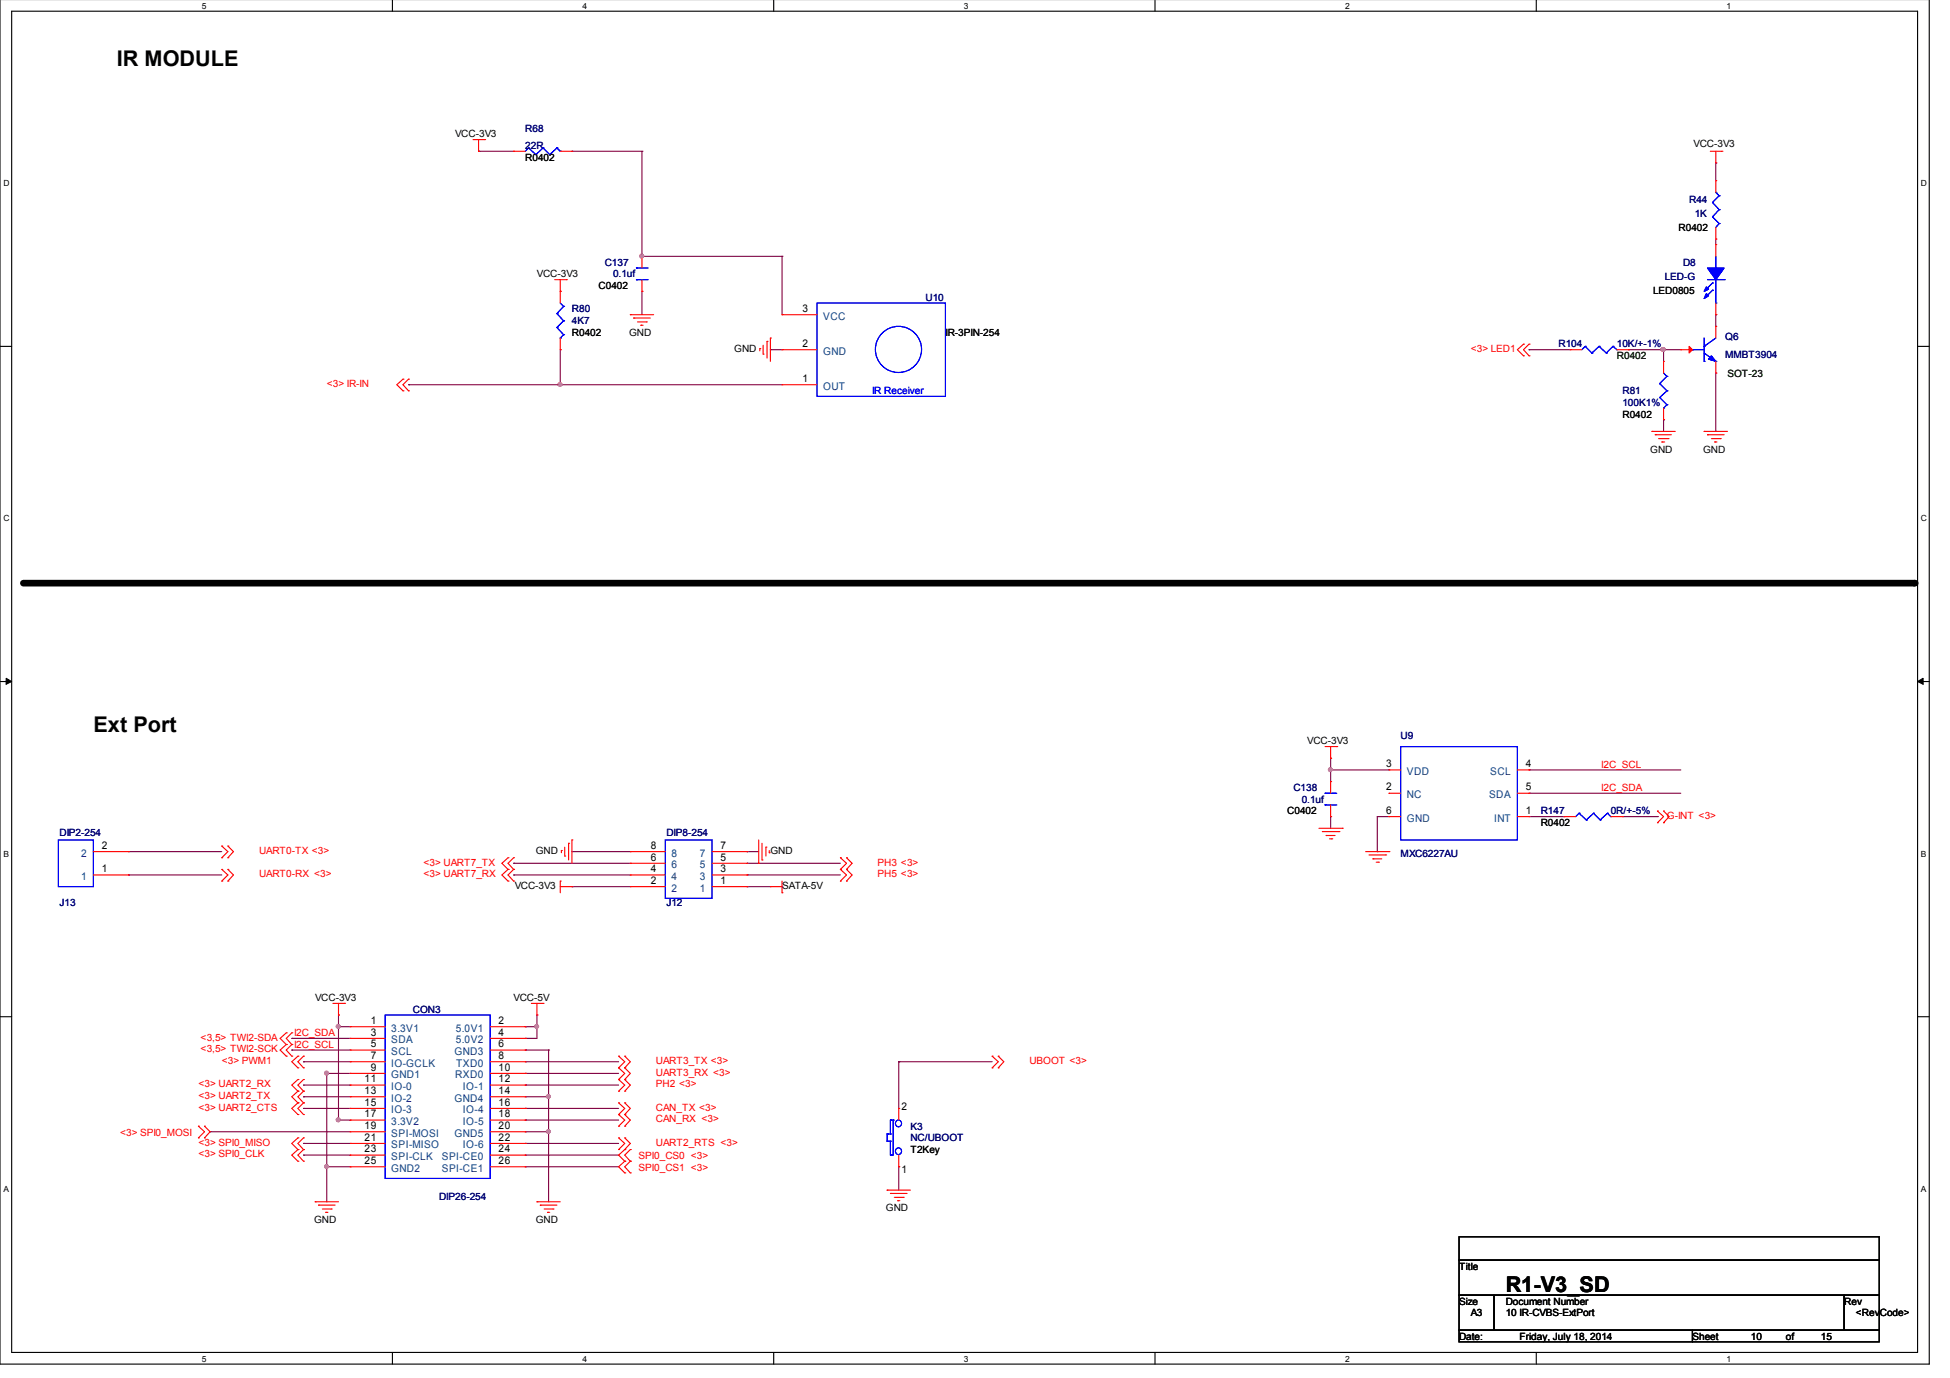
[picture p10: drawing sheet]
<svg xmlns="http://www.w3.org/2000/svg" width="297mm" height="210mm" viewBox="0 0 297 210" stroke-linecap="round" stroke-linejoin="round" font-family="sans-serif">
<path d="M0 -.1v207.9h293.9v-207.9M1.8 1.7h290.3v204.3h-290.3z" fill="none" stroke="#000" stroke-width=".17"/>
<g fill="#fff">
<path d="M30.7 .2h.6v1.3h-.6z"/>
<path d="M30.7 206.3h.6v1.3h-.6z"/>
</g>
<path d="M59.8 -.1v1.8M59.8 206v1.8" fill="none" stroke="#000" stroke-width=".17"/>
<g fill="#fff">
<path d="M88.7 .2h.6v1.3h-.6z"/>
<path d="M88.7 206.3h.6v1.3h-.6z"/>
</g>
<path d="M117.9 -.1v1.8M117.9 206v1.8" fill="none" stroke="#000" stroke-width=".17"/>
<g fill="#fff">
<path d="M146.8 .2h.6v1.3h-.6z"/>
<path d="M146.8 206.3h.6v1.3h-.6z"/>
</g>
<path d="M175.9 -.1v1.8M175.9 206v1.8" fill="none" stroke="#000" stroke-width=".17"/>
<g fill="#fff">
<path d="M204.9 .2h.6v1.3h-.6z"/>
<path d="M204.9 206.3h.6v1.3h-.6z"/>
</g>
<path d="M234 -.1v1.8M234 206v1.8" fill="none" stroke="#000" stroke-width=".17"/>
<g fill="#fff">
<path d="M263 .2h.6v1.3h-.6z"/>
<path d="M263 206.3h.6v1.3h-.6z"/>
<path d="M.5 27.2h.9v1.3h-.9z"/>
<path d="M292.6 27.2h.9v1.3h-.9z"/>
<path d="M.5 78.2h.9v1.4h-.9z"/>
<path d="M292.6 78.2h.9v1.4h-.9z"/>
</g>
<path d="M0 52.8h1.8M292.1 52.8h1.8" fill="none" stroke="#000" stroke-width=".17"/>
<g fill="#fff">
<path d="M.5 129.3h.8v1.4h-.8z"/>
<path d="M292.6 129.3h.8v1.4h-.8z"/>
</g>
<path d="M0 103.8h1.8M292.1 103.8h1.8" fill="none" stroke="#000" stroke-width=".17"/>
<path d="M.9 103.3l.9 .5-.9 .4zM292.1 103.8l.8-.5v.9z" fill="#000" stroke="#000" stroke-width=".15"/>
<g fill="#fff">
<path d="M.5 180.4h.7v1.3h-.7z"/>
<path d="M292.6 180.4h.7v1.3h-.7z"/>
</g>
<path d="M0 154.9h1.8M292.1 154.9h1.8M222.2 188.4h64.1v3.6h-64.1zM222.2 192h64.1v5.3h-64.1zM222.2 197.3h5.4v5.3h-5.4zM227.6 197.3h53.3v5.3h-53.3zM280.9 197.3h5.4v5.3h-5.4zM222.2 202.6h35.6v1.8h-35.6zM257.8 202.6h28.5v1.8h-28.5z" fill="none" stroke="#000" stroke-width=".17"/>
<path d="M3.6 88.8h288" fill="none" stroke="#000" stroke-width="1"/>
<circle cx="291.6" cy="88.8" r=".51" fill="#000"/>
<g fill="none" stroke="#800040" stroke-width=".17">
<path d="M72.9 23h.1M72.9 23h5.3M87.1 23h.1M87.1 23h10.7M97.8 39h.1M97.8 23h.1M97.8 39h21.3M97.8 23v16M119.1 39h.1M119.1 39v8.9M261.4 36.4h.1M261.4 24.8h.1"/>
<path d="M261.4 24.8v2.7M261.4 36.4v.9M62.2 58.6h.1M62.2 58.6h56.9M85.3 58.6h.1M85.3 53.3h.1M85.3 53.3v5.3M97.8 44.4h.1M97.8 44.4v3.5M117.3 53.3h.1M117.3 53.3h1.8M232.9 53.3h.1"/>
<path d="M232.9 53.3h6.3M248.1 53.3h.1M248.1 53.3h7.9M253.4 53.3h.1M253.4 53.3v1.7M261.4 47.9h.1M261.4 56.8h.1M261.4 47.9v1.8M261.4 56.8v8.9M253.4 63.9h.1M253.4 63.9v1.8M202.7 117.3h.1"/>
<path d="M202.7 115.5h.1M202.7 117.3h8.9M202.7 115.5v3.6M232.9 117.3h.1M232.9 117.3h23.1M19.6 133.3h.1M19.6 129.7h.1M19.6 133.3h14.2M19.6 129.7h14.2M78.2 131.5h.1M78.2 133.3h.1M78.2 133.3h17.8"/>
<path d="M78.2 131.5h17.8M87.1 135.1h.1M87.1 129.7h.1M87.1 135.1h8.9M87.1 129.7h8.9M113.8 135.1h.1M113.8 133.3h.1M113.8 131.5h.1M113.8 129.7h.1M113.8 135.1h3.5M113.8 133.3h14.2M113.8 131.5h14.2"/>
<path d="M113.8 129.7h1.8M202.7 124.4h.1M202.7 124.4v1.8M209.8 124.4h.1M209.8 129.7h.1M209.8 124.4h1.8M209.8 124.4v5.3M232.9 120.8h.1M232.9 120.8h23.1M232.9 124.4h5.4M238.3 124.4h.1M247.1 124.4h5.4"/>
<path d="M252.5 124.4h.1M44.4 158.2h.1M44.4 159.9h.1M44.4 158.2h8.9M44.4 159.9h8.9M51.6 156.4h.1M51.6 154.6h.1M51.6 156.4h1.7M51.6 154.6v16M80 158.2h.1M80 156.4h.1M80 159.9h.1"/>
<path d="M80 156.4h1.8M80 159.9h3.6M81.8 156.4h.1M81.8 154.6h.1M81.8 154.6v3.6h-1.8M83.6 159.9h.1M83.6 159.9v23.2M32 172.4h.1M32 172.4h21.3M46.2 161.7h.1M46.2 165.3h.1M46.2 167.1h.1"/>
<path d="M46.2 168.8h.1M46.2 174.2h.1M46.2 176h.1M46.2 161.7h7.1M46.2 165.3h7.1M46.2 167.1h7.1M46.2 168.8h7.1M46.2 174.2h7.1M46.2 176h7.1M49.8 177.7h.1M49.8 163.5h.1M49.8 177.7h3.5"/>
<path d="M49.8 163.5v19.6M49.8 163.5h3.5M51.6 170.6h.1M51.6 170.6h1.7M80 161.7h.1M80 163.5h.1M80 165.3h.1M80 168.8h.1M80 170.6h.1M80 174.2h.1M80 176h.1M80 177.7h.1"/>
<path d="M80 167.1h.1M80 172.4h.1M80 177.7h14.2M80 163.5h14.2M80 170.6h14.2M80 161.7h14.2M80 165.3h14.2M80 167.1h3.6M80 168.8h14.2M80 172.4h3.6M80 174.2h14.2M80 176h14.2"/>
<path d="M83.6 172.4h.1M83.6 167.1h.1M136.9 177.7h.1M136.9 161.7h.1M136.9 161.7h14.2M136.9 161.7v7.1M136.9 177.7v3.6"/>
</g>
<g fill="#f0f" stroke="#f0f" stroke-width=".17">
<circle cx="97.7" cy="39" r=".3"/>
<circle cx="85.3" cy="58.6" r=".3"/>
<circle cx="51.5" cy="170.6" r=".3"/>
<circle cx="51.5" cy="156.4" r=".3"/>
<circle cx="49.7" cy="177.7" r=".3"/>
<circle cx="81.7" cy="156.4" r=".3"/>
<circle cx="83.5" cy="172.4" r=".3"/>
<circle cx="49.7" cy="163.5" r=".3"/>
<circle cx="83.5" cy="167" r=".3"/>
<circle cx="253.3" cy="53.2" r=".32"/>
<circle cx="202.7" cy="117.2" r=".3"/>
</g>
<g fill="none" stroke="#f00" stroke-width=".17">
<path d="M72.1 21.3h1.7M72.9 23h.1M72.9 21.3v1.7M73.8 21.3h.1M78.2 23h.1M78.2 23h1.8M85.3 23h1.8M87.1 23h.1M97.8 39h.1M97.8 39v1.8M260.5 23h1.8M261.4 24.8h.1"/>
<path d="M261.4 36.4h.1M261.4 27.5h.1M261.4 37.3h.1M261.4 23v1.8M261.4 27.5v1.8M261.4 34.6v1.8M261.4 37.3v1.7M262.3 23h.1M61.4 57.8h.1M61.4 59.5h.1M61.4 57.8l-.9 .8 .9 .9M62.2 57.8h.1"/>
<path d="M62.2 59.5h.1M62.2 57.8l-.8 .8 .8 .9M84.5 42.6h1.8M85.3 44.4h.1M85.3 53.3h.1M85.3 42.6v3.6M85.3 51.5v1.8M86.3 42.6h.1M96 47.9h.1M96 47.9h3.6M96.5 48.4h.1M96.5 48.4h2.6"/>
<path d="M97.1 49h1.4M97.6 49.5h.1M97.6 49.5h.4M97.8 44.4h.1M97.8 42.6v1.8M98.5 49h.1M115.7 53.1h.1M115.7 53.1v.3M116.2 53.9h.1M116.2 52.6v1.3M116.8 52h.1M116.8 52v2.5"/>
<path d="M117.3 51.5h.1M117.3 51.5v3.5M119.1 47.9h.1M119.1 58.6h.1M119.1 53.3h.1M119.1 47.9h5.4M119.1 53.3h5.4M119.1 58.6h5.4M232.1 54.2h.1M232.1 52.4h.1M232.1 52.4l-1 .9 1 .9M232.9 54.2h.1"/>
<path d="M232.9 52.4h.1M232.9 52.4l-.8 .9 .8 .9M239.2 53.3h.1M239.2 53.3h1.8M246.3 53.3h1.8M248.1 53.3h.1M253.4 55h.1M253.4 55v1.8M256 53.3h.1M256 53.3h1.8M261.4 49.7h.1M261.4 56.8h.1"/>
<path d="M261.4 47.9h.1M261.4 46.2v1.7M261.4 49.7v1.8M261.4 55v1.8M251.6 65.7h.1M251.6 65.7h3.6M252.1 66.2h.1M252.1 66.2h2.5M252.6 66.8h1.5M253.2 67.3h.1M253.2 67.3h.4M253.4 63.9h.1"/>
<path d="M253.4 62.2v1.7M254.1 66.8h.1M259.6 65.7h.1M259.6 65.7h3.5M260.1 66.2h.1M260.1 66.2h2.5M260.7 66.8h1.3M261.2 67.3h.1M261.2 67.3h.3M262 66.8h.1M201.8 113.7h1.8M202.7 115.5h.1"/>
<path d="M202.7 119.1h.1M202.7 113.7v1.8M202.7 119.1v1.7M203.6 113.7h.1M211.6 117.3h.1M211.6 117.3h1.8M231.1 117.3h1.8M232.9 117.3h.1M14.2 129.7h5.4M14.2 133.3h5.4M19.6 133.3h.1M19.6 129.7h.1"/>
<path d="M33.8 128.9h.1M33.8 130.7h.1M33.8 132.4h.1M33.8 134.2h.1M33.8 128.9l.9 .8-.9 1M33.8 132.4l.9 .9-.9 .9M34.7 128.9h.1M34.7 130.7h.1M34.7 132.4h.1M34.7 134.2h.1M34.7 128.9l.9 .8-.9 1M34.7 132.4l.9 .9-.9 .9"/>
<path d="M77.4 130.7h.1M77.4 132.4h.1M77.4 134.2h.1M77.4 130.7l-.9 .8 .9 .9M77.4 132.4l-.9 .9 .9 .9M78.2 130.7h.1M78.2 132.4h.1M78.2 134.2h.1M78.2 132.4l-.8 .9 .8 .9M78.2 130.7l-.8 .8 .8 .9M85.3 134.2h.1M85.3 134.2v1.8"/>
<path d="M85.3 135.1h1.8M85.5 129.6h.1M85.5 129.6v.3M86 130.4h.1M86 129v1.4M86.6 128.5h.1M86.6 128.5v2.5M87.1 127.9h.1M87.1 135.1h.1M87.1 127.9v3.6M96 135.1h.1M96 133.3h.1"/>
<path d="M96 131.5h.1M96 129.7h.1M96 135.1h5.3M96 129.7h5.3M96 133.3h5.3M96 131.5h5.3M108.5 135.1h5.3M108.5 129.7h5.3M108.5 133.3h5.3M108.5 131.5h5.3M113.8 135.1h.1M113.8 133.3h.1"/>
<path d="M113.8 131.5h.1M113.8 129.7h.1M115.6 131.5h.1M115.6 127.9v3.6M116.1 131h.1M116.1 128.5v2.5M116.7 129h.1M116.7 129v1.4M117.2 129.9h.1M117.2 129.6v.3M117.3 135.1h.1M117.3 135.1h1.8"/>
<path d="M119.1 136h.1M119.1 134.2v1.8M128 130.7h.1M128 132.4h.1M128 134.2h.1M128 130.7l.9 .8-.9 .9M128 132.4l.9 .9-.9 .9M128.9 130.7h.1M128.9 132.4h.1M128.9 134.2h.1M128.9 130.7l.9 .8-.9 .9M128.9 132.4l.9 .9-.9 .9"/>
<path d="M200.9 126.2h3.6M201.4 126.7h2.6M202 127.3h.1M202 127.3h1.4M202.5 127.8h.4M202.7 124.4h.1M202.7 122.6v1.8M202.9 127.8h.1M204 126.7h.1M204.5 126.2h.1M208 129.7h3.6M208.5 130.2h2.6"/>
<path d="M209.1 130.8h.1M209.1 130.8h1.4M209.6 131.3h.4M210 131.3h.1M211.1 130.2h.1M211.6 129.7h.1M211.6 120.8h.1M211.6 124.4h.1M211.6 124.4h1.8M211.6 120.8h1.8M231.1 124.4h1.8M231.1 120.8h1.8"/>
<path d="M232.9 124.4h.1M232.9 120.8h.1M238.3 124.4h.1M238.3 124.4h1.7M245.4 124.4h1.7M247.1 124.4h.1M252.5 125.3h.1M252.5 123.5h.1M252.5 123.5l.9 .9-.9 .9M253.4 125.3h.1M253.4 123.5h.1M253.4 123.5l.9 .9-.9 .9"/>
<path d="M43.6 157.3h.1M43.6 159.1h.1M43.6 157.3l-.9 .9 .9 .9M43.6 159.1l-.9 .8 .9 1M44.4 157.3h.1M44.4 159.1h.1M44.4 157.3l-.8 .9 .8 .9M44.4 159.1l-.8 .8 .8 1M50.7 152.8h1.8M51.6 154.6h.1M51.6 152.8v1.8M52.5 152.8h.1"/>
<path d="M53.3 156.4h.1M53.3 158.2h.1M53.3 159.9h.1M53.3 156.4h5.4M53.3 158.2h5.4M53.3 159.9h5.4M74.7 156.4h5.3M74.7 158.2h5.3M74.7 159.9h5.3M80 156.4h.1M80 158.2h.1M80 159.9h.1"/>
<path d="M80.9 152.8h1.8M81.8 154.6h.1M81.8 152.8v1.8M82.7 152.8h.1M30.2 173.3h.1M30.2 171.5h.1M30.2 171.5l1 .9-1 .9M31.2 171.5h.1M31.2 173.3h.1M31.2 171.5l.8 .9-.8 .9M43.6 160.9h.1M44.4 160.9h.1"/>
<path d="M45.4 160.9h.1M45.4 162.7h.1M45.4 164.4h.1M45.4 166.2h.1M45.4 168h.1M45.4 169.8h.1M45.4 173.3h.1M45.4 175.1h.1M45.4 176.9h.1M45.4 160.9l-1 .8 1 1M45.4 164.4l-1 .9 1 .9M45.4 166.2l-1 .9 1 .9"/>
<path d="M45.4 168l-1 .8 1 1M45.4 173.3l-1 .9 1 .9M45.4 175.1l-1 .9 1 .9M46.2 160.9h.1M46.2 162.7h.1M46.2 164.4h.1M46.2 166.2h.1M46.2 168h.1M46.2 169.8h.1M46.2 173.3h.1M46.2 175.1h.1M46.2 176.9h.1"/>
<path d="M46.2 160.9l-.8 .8 .8 1M46.2 164.4l-.8 .9 .8 .9M46.2 166.2l-.8 .9 .8 .9M46.2 168l-.8 .8 .8 1M46.2 173.3l-.8 .9 .8 .9M46.2 175.1l-.8 .9 .8 .9M53.3 161.7h.1M53.3 163.5h.1M53.3 165.3h.1M53.3 167.1h.1M53.3 168.8h.1M53.3 170.6h.1"/>
<path d="M53.3 172.4h.1M53.3 174.2h.1M53.3 176h.1M53.3 177.7h.1M53.3 161.7h5.4M53.3 163.5h5.4M53.3 165.3h5.4M53.3 167.1h5.4M53.3 168.8h5.4M53.3 170.6h5.4M53.3 172.4h5.4M53.3 174.2h5.4"/>
<path d="M53.3 176h5.4M53.3 177.7h5.4M74.7 161.7h5.3M74.7 163.5h5.3M74.7 165.3h5.3M74.7 167.1h5.3M74.7 168.8h5.3M74.7 170.6h5.3M74.7 172.4h5.3M74.7 174.2h5.3M74.7 176h5.3M74.7 177.7h5.3"/>
<path d="M80 161.7h.1M80 163.5h.1M80 165.3h.1M80 167.1h.1M80 168.8h.1M80 170.6h.1M80 172.4h.1M80 174.2h.1M80 176h.1M80 177.7h.1M94.2 160.9h.1M94.2 162.7h.1"/>
<path d="M94.2 164.4h.1M94.2 166.2h.1M94.2 168h.1M94.2 169.8h.1M94.2 171.5h.1M94.2 173.3h.1M94.2 175.1h.1M94.2 160.9l1 .8-1 1M94.2 162.7l1 .8-1 .9M94.2 164.4l1 .9-1 .9M94.2 168l1 .8-1 1M94.2 169.8l1 .8-1 .9"/>
<path d="M94.2 173.3l1 .9-1 .9M95.2 160.9h.1M95.2 162.7h.1M95.2 164.4h.1M95.2 166.2h.1M95.2 168h.1M95.2 169.8h.1M95.2 171.5h.1M95.2 173.3h.1M95.2 175.1h.1M95.2 176.9h.1M95.2 178.7h.1"/>
<path d="M95.2 160.9l.8 .8-.8 1M95.2 162.7l.8 .8-.8 .9M95.2 164.4l.8 .9-.8 .9M95.2 168l.8 .8-.8 1M95.2 169.8l.8 .8-.8 .9M95.2 173.3l.8 .9-.8 .9M95.2 175.1l-1 .9 1 .9M95.2 176.9l-1 .8 1 1M96 176.9h.1M96 175.1h.1M96 178.7h.1M96 175.1l-.8 .9 .8 .9"/>
<path d="M96 176.9l-.8 .8 .8 1M136.9 177.7h.1M136.9 168.8h.1M136.9 168.8v1.8M136.9 176v1.7M151.1 160.9h.1M151.1 162.7h.1M151.1 160.9l1 .8-1 1M152.1 160.9h.1M152.1 162.7h.1M152.1 160.9l.8 .8-.8 1M48 183.1h.1"/>
<path d="M48 183.1h3.6M48.5 183.6h.1M48.5 183.6h2.6M49.1 184.2h1.4M49.6 184.7h.1M49.6 184.7h.4M50.5 184.2h.1M81.8 183.1h.1M81.8 183.1h3.5M82.3 183.6h.1M82.3 183.6h2.5M82.9 184.2h1.3"/>
<path d="M83.4 184.7h.1M83.4 184.7h.3M84.2 184.2h.1M135.1 181.3h.1M135.1 181.3h3.6M135.6 181.8h.1M135.6 181.8h2.6M136.2 182.4h1.4M136.7 182.9h.1M136.7 182.9h.4M137.6 182.4h.1"/>
</g>
<g fill="none" stroke="#00f" stroke-width=".17">
<path d="M80.5 22.5h.1M80.5 22.5l-.5 .5M80.5 22.5l1.1 1.1M81.6 23.6h.1M82.7 22.5h.1M82.7 22.5l-1.1 1.1M82.7 22.5l1 1.1M83.7 23.6h.1M84.8 22.5h.1M84.8 22.5l-1.1 1.1M84.8 22.5l.5 .5M85.3 23h.1"/>
<path d="M260.9 33h.1M260.9 30.8h.1M260.9 33l1 1.1M260.9 30.8l1 1.1M261.4 29.3h.1M261.4 29.3l.5 .5M261.4 39v1.8M261.9 34.1h.1M261.9 31.9h.1M261.9 29.8h.1M261.9 34.1l-.5 .5M261.9 31.9l-1 1.1"/>
<path d="M261.9 29.8l-1 1M84.8 47.8h.1M84.8 49.9h.1M84.8 47.8l1.1 1.1M84.8 49.9l1.1 1.1M85.3 51.5h.1M85.3 46.2l.6 .5M85.9 46.7h.1M85.9 48.9h.1M85.9 51h.1M85.9 46.7l-1.1 1.1M85.9 48.9l-1.1 1"/>
<path d="M85.9 51l-.6 .5M96.9 42.6h.1M96.9 40.8h.1M96.9 42.6h1.8M96.9 40.8h1.8M124.5 46.2h19.5v14.2h-19.5zM241.5 52.8h.1M241.5 52.8l-.5 .5M241.5 52.8l1 1M242.5 53.8h.1M243.6 52.8h.1M243.6 52.8l-1.1 1"/>
<path d="M243.6 52.8l1.1 1M244.7 53.8h.1M245.7 52.8h.1M245.7 52.8l-1 1M245.7 52.8l.6 .5M246.3 53.3h.1M252.8 58.4h.1M252.8 58.4l1.1 1.1M253.4 56.8l.5 .5M253.9 57.3h.1M253.9 59.5h.1M253.9 57.3l-1.1 1.1"/>
<path d="M253.9 59.5l-1.1 1.1M257.8 53.3h.1M257.8 53.3h1.8M259.6 52.8h.1M259.6 55h.1M259.6 53.8l1.8 1.2M259.6 51.5v3.5M260.1 42.6h2.5M260.9 43.1h.1M260.9 44.2h.1M260.9 43.1l-1.1 1.1M260.9 44.2l-1.1 1.1"/>
<path d="M261.4 55h.1M261.4 40.8h.1M261.4 46.2h.1M261.4 51.5l-1.8 1.3M261.4 42.6v3.6M262.6 42.6h.1M252.8 60.6h.1M252.8 60.6l1.1 1.1M253.4 62.2h.1M253.9 61.7h.1M253.9 61.7l-.5 .5M213.4 113.7h17.7v14.2h-17.7z"/>
<path d="M8.9 127.9h5.3v7.2h-5.3zM101.3 127.9h7.2v8.9h-7.2zM201.8 122.6h.1M201.8 120.8h.1M201.8 122.6h1.8M201.8 120.8h1.8M240.5 123.9h.1M240.5 123.9l-.5 .5M240.5 123.9l1.1 1M241.6 124.9h.1M242.7 123.9h.1M242.7 123.9l-1.1 1"/>
<path d="M242.7 123.9l1.1 1M243.8 124.9h.1M244.9 123.9h.1M244.9 123.9l-1.1 1M244.9 123.9l.5 .5M245.4 124.4h.1M58.7 154.6h16v24.9h-16zM135.1 172.7h.1M135.1 173.8h.1M135.1 172.7h.5M135.1 172.7v1.1M135.1 173.8h.5"/>
<path d="M135.6 170.6h.1M135.6 172.7h.1M135.6 173.8h.1M135.6 176h.1M135.6 170.6h.5M135.6 170.6v2.1M135.6 173.8v2.2M136.1 170.6h.1M136.1 170.6v5.4h-.5"/>
<circle cx="136.9" cy="53.2" r="3.5"/>
<circle cx="136.8" cy="171.1" r=".49"/>
<circle cx="136.8" cy="175.4" r=".49"/>
</g>
<g fill="#00f" stroke="#00f" stroke-width=".17">
<path d="M260.7 54.2l.7 .8-1.1-.3z"/>
<path d="M260.1 40.8h2.5l-1.2 1.8z" fill-rule="evenodd"/>
<path d="M259.9 44.7l.4 .4-.7 .4z" fill-rule="evenodd"/>
<path d="M259.9 43.7l.4 .3-.7 .4z" fill-rule="evenodd"/>
<path d="M260.1 40.8h2.5l-1.2 1.8z" fill-rule="evenodd"/>
<path d="M259.9 44.7l.4 .4-.7 .4z" fill-rule="evenodd"/>
<path d="M259.9 43.7l.4 .3-.7 .4z" fill-rule="evenodd"/>
</g>
<path d="M257.3 52.8l.5 .5-.5 .5z" fill="#f00" stroke="#f00" stroke-width=".17"/>
<g font-size="3.3">
<text x="17.8" y="10.1">IR MODULE</text>
<text x="14.2" y="111.4">Ext Port</text>
<text x="229.4" y="196.8">R1-V3_SD</text>
</g>
<g font-size="1.6">
<text x="122.3" y="47.5">3</text>
<text x="122.3" y="52.8">2</text>
<text x="122.3" y="58.2">1</text>
<text x="211.2" y="116.9">3</text>
<text x="232.4" y="116.9">4</text>
<text x="211.2" y="120.4">2</text>
<text x="211.2" y="124">6</text>
<text x="232.4" y="124">1</text>
<text x="232.4" y="120.4">5</text>
<text x="15.5" y="129.3">2</text>
<text x="99.1" y="131.1">6</text>
<text x="99.1" y="129.3">8</text>
<text x="109.7" y="131.1">5</text>
<text x="109.7" y="129.3">7</text>
<text x="15.5" y="132.9">1</text>
<text x="99.1" y="134.6">2</text>
<text x="99.1" y="132.9">4</text>
<text x="109.7" y="134.6">1</text>
<text x="109.7" y="132.9">3</text>
<text x="56.5" y="156">1</text>
<text x="75.9" y="156">2</text>
<text x="56.5" y="157.7">3</text>
<text x="56.5" y="159.5">5</text>
<text x="56.5" y="161.3">7</text>
<text x="75.9" y="157.7">4</text>
<text x="75.9" y="159.5">6</text>
<text x="75.9" y="161.3">8</text>
<text x="55.5" y="164.9">11</text>
<text x="55.5" y="166.6">13</text>
<text x="56.5" y="163.1">9</text>
<text x="75.9" y="163.1">10</text>
<text x="75.9" y="164.9">12</text>
<text x="75.9" y="166.6">14</text>
<text x="55.5" y="168.4">15</text>
<text x="55.5" y="170.2">17</text>
<text x="55.5" y="172">19</text>
<text x="55.5" y="173.8">21</text>
<text x="75.9" y="168.4">16</text>
<text x="75.9" y="170.2">18</text>
<text x="75.9" y="172">20</text>
<text x="75.9" y="173.8">22</text>
<text x="137.3" y="169">2</text>
<text x="55.5" y="175.5">23</text>
<text x="55.5" y="177.3">25</text>
<text x="75.9" y="175.5">24</text>
<text x="75.9" y="177.3">26</text>
<text x="137.3" y="178.7">1</text>
</g>
<g font-size="1.6" fill="#004080">
<text x="125.4" y="48.7">VCC</text>
<text x="125.4" y="59.4">OUT</text>
<text x="125.4" y="54">GND</text>
<text x="214.3" y="118">VDD</text>
<text x="227" y="118">SCL</text>
<text x="214.3" y="121.6">NC</text>
<text x="214.3" y="125.2">GND</text>
<text x="226.8" y="121.6">SDA</text>
<text x="227.6" y="125.2">INT</text>
<text x="12.4" y="130.5">2</text>
<text x="102.3" y="130.5">8</text>
<text x="106.6" y="130.5">7</text>
<text x="12.4" y="134">1</text>
<text x="102.3" y="135.8">2</text>
<text x="102.3" y="134">4</text>
<text x="102.3" y="132.3">6</text>
<text x="106.6" y="135.8">1</text>
<text x="106.6" y="134">3</text>
<text x="106.6" y="132.3">5</text>
<text x="59.6" y="157.2">3.3V1</text>
<text x="59.6" y="158.9">SDA</text>
<text x="59.6" y="160.7">SCL</text>
<text x="69.3" y="160.7">GND3</text>
<text x="69.4" y="157.2">5.0V1</text>
<text x="69.4" y="158.9">5.0V2</text>
<text x="59.6" y="162.5">IO-GCLK</text>
<text x="59.6" y="164.3">GND1</text>
<text x="59.6" y="166">IO-0</text>
<text x="59.6" y="167.8">IO-2</text>
<text x="69.3" y="167.8">GND4</text>
<text x="69.3" y="164.3">RXD0</text>
<text x="69.5" y="162.5">TXD0</text>
<text x="70.5" y="166">IO-1</text>
<text x="59.6" y="169.6">IO-3</text>
<text x="59.6" y="171.4">3.3V2</text>
<text x="59.6" y="173.2">SPI-MOSI</text>
<text x="69.3" y="173.2">GND5</text>
<text x="70.5" y="169.6">IO-4</text>
<text x="70.5" y="171.4">IO-5</text>
<text x="59.6" y="174.9">SPI-MISO</text>
<text x="59.6" y="176.7">SPI-CLK</text>
<text x="59.6" y="178.5">GND2</text>
<text x="67.3" y="176.7">SPI-CE0</text>
<text x="67.3" y="178.5">SPI-CE1</text>
<text x="70.5" y="174.9">IO-6</text>
</g>
<g font-size="1.5">
<text x="69.3" y="20.9">VCC-3V3</text>
<text x="258" y="22.4">VCC-3V3</text>
<text x="80" y="24.5">R0402</text>
<text x="255.7" y="35.2">R0402</text>
<text x="81.8" y="42.3">VCC-3V3</text>
<text x="91.2" y="44">C0402</text>
<text x="251.8" y="44.7">LED0805</text>
<text x="87.1" y="51.2">R0402</text>
<text x="95.8" y="51.2">GND</text>
<text x="111.8" y="53.6">GND</text>
<text x="144" y="51.2">IR-3PIN-254</text>
<text x="247.1" y="63.6">R0402</text>
<text x="251.4" y="68.9">GND</text>
<text x="259.4" y="68.9">GND</text>
<text x="199.1" y="113.4">VCC-3V3</text>
<text x="196.1" y="124.1">C0402</text>
<text x="234.7" y="125.8">R0402</text>
<text x="81.6" y="130.1">GND</text>
<text x="117.3" y="130.1">GND</text>
<text x="78.4" y="135.4">VCC-3V3</text>
<text x="119.1" y="135.4">SATA-5V</text>
<text x="48" y="152.5">VCC-3V3</text>
<text x="78.2" y="152.5">VCC-5V</text>
<text x="138.7" y="175.6">T2Key</text>
<text x="135" y="184.5">GND</text>
<text x="47.8" y="186.3">GND</text>
<text x="81.6" y="186.3">GND</text>
<text x="222.2" y="193.4">Title</text>
<text x="222.2" y="198.7">Size</text>
<text x="224" y="200.5">A3</text>
<text x="229.4" y="198.7">Document Number</text>
<text x="229.4" y="200.5">10 IR-CVBS-ExtPort</text>
<text x="280.9" y="198.7">Rev</text>
<text x="282.7" y="200.5">&lt;RevCode&gt;</text>
<text x="222.2" y="204.1">Date:</text>
<text x="231.5" y="204.1">Friday, July 18, 2014</text>
<text x="257.8" y="204.1">Sheet</text>
<text x="266.7" y="204.1">10</text>
<text x="272" y="204.1">of</text>
<text x="277.4" y="204.1">15</text>
</g>
<g font-size="1.5" fill="#000080">
<text x="80" y="20.1">R68</text>
<text x="80" y="22.7">22R</text>
<text x="257.3" y="30.9">R44</text>
<text x="258.1" y="33">1K</text>
<text x="92.1" y="40.5">C137</text>
<text x="256.4" y="40.5">D8</text>
<text x="87.1" y="47.6">R80</text>
<text x="93.4" y="42.3">0.1uf</text>
<text x="141" y="45.8">U10</text>
<text x="253.6" y="42.6">LED-G</text>
<text x="87.1" y="49.4">4K7</text>
<text x="237.4" y="52.9">R104</text>
<text x="246.3" y="52.9">10K/+-1%</text>
<text x="262.8" y="51.8">Q6</text>
<text x="262.8" y="54.5">MMBT3904</text>
<text x="247.1" y="60">R81</text>
<text x="247.1" y="61.8">100K1%</text>
<text x="213.4" y="112.5">U9</text>
<text x="197" y="120.5">C138</text>
<text x="198.3" y="122.3">0.1uf</text>
<text x="234.7" y="124.1">R147</text>
<text x="245.4" y="124.1">0R/+-5%</text>
<text x="9.1" y="127.3">DIP2-254</text>
<text x="101.5" y="127.3">DIP8-254</text>
<text x="213.4" y="130.5">MXC6227AU</text>
<text x="9.1" y="137.9">J13</text>
<text x="101.5" y="137.9">J12</text>
<text x="62.9" y="154.3">CON3</text>
<text x="138.7" y="172.1">K3</text>
<text x="138.7" y="173.8">NC/UBOOT</text>
<text x="66.9" y="182.7">DIP26-254</text>
</g>
<g font-size="1.5" fill="#f00">
<text x="224" y="53.6">&lt;3&gt; LED1</text>
<text x="49.8" y="58.9">&lt;3&gt; IR-IN</text>
<text x="243.9" y="116.9">I2C_SCL</text>
<text x="243.9" y="120.5">I2C_SDA</text>
<text x="253.9" y="124.7">G-INT &lt;3&gt;</text>
<text x="39.5" y="130.1">UART0-TX &lt;3&gt;</text>
<text x="64.5" y="131.8">&lt;3&gt; UART7_TX</text>
<text x="133.7" y="131.8">PH3 &lt;3&gt;</text>
<text x="39.5" y="133.6">UART0-RX &lt;3&gt;</text>
<text x="64.5" y="133.6">&lt;3&gt; UART7_RX</text>
<text x="133.7" y="133.6">PH5 &lt;3&gt;</text>
<text x="30.6" y="158.5">&lt;3,5&gt; TWI2-SDA</text>
<text x="30.6" y="160.3">&lt;3,5&gt; TWI2-SCK</text>
<text x="44.8" y="157.8">I2C_SDA</text>
<text x="44.8" y="159.6">I2C_SCL</text>
<text x="30.2" y="165.6">&lt;3&gt; UART2_RX</text>
<text x="30.2" y="167.4">&lt;3&gt; UART2_TX</text>
<text x="33.8" y="162.1">&lt;3&gt; PWM1</text>
<text x="99.9" y="162.1">UART3_TX &lt;3&gt;</text>
<text x="99.9" y="163.8">UART3_RX &lt;3&gt;</text>
<text x="99.9" y="165.6">PH2 &lt;3&gt;</text>
<text x="156.8" y="162.1">UBOOT &lt;3&gt;</text>
<text x="18.3" y="173">&lt;3&gt; SPI0_MOSI</text>
<text x="30.2" y="169.2">&lt;3&gt; UART2_CTS</text>
<text x="99.9" y="169.2">CAN_TX &lt;3&gt;</text>
<text x="99.9" y="171">CAN_RX &lt;3&gt;</text>
<text x="30.2" y="174.5">&lt;3&gt; SPI0_MISO</text>
<text x="30.2" y="176.3">&lt;3&gt; SPI0_CLK</text>
<text x="97.3" y="176.5">SPI0_CS0 &lt;3&gt;</text>
<text x="97.3" y="178.3">SPI0_CS1 &lt;3&gt;</text>
<text x="99.9" y="174.5">UART2_RTS &lt;3&gt;</text>
</g>
<g font-size="1.5" fill="#004000">
<text x="246.3" y="54.7">R0402</text>
<text x="263.1" y="57.4">SOT-23</text>
</g>
<text font-size="1.5" fill="#00f" x="132.8" y="60">IR Receiver</text>
<g font-size="1.3">
<text x="30.7" y="1.4">5</text>
<text x="88.7" y="1.4">4</text>
<text x="146.8" y="1.4">3</text>
<text x="204.9" y="1.4">2</text>
<text x="263" y="1.4">1</text>
<text x=".5" y="28.4">D</text>
<text x="292.6" y="28.4">D</text>
<text x=".5" y="79.4">C</text>
<text x="292.6" y="79.4">C</text>
<text x=".5" y="130.5">B</text>
<text x="292.6" y="130.5">B</text>
<text x=".5" y="181.5">A</text>
<text x="292.6" y="181.5">A</text>
<text x="30.7" y="207.4">5</text>
<text x="88.7" y="207.4">4</text>
<text x="146.8" y="207.4">3</text>
<text x="204.9" y="207.4">2</text>
<text x="263" y="207.4">1</text>
</g>
</svg>
